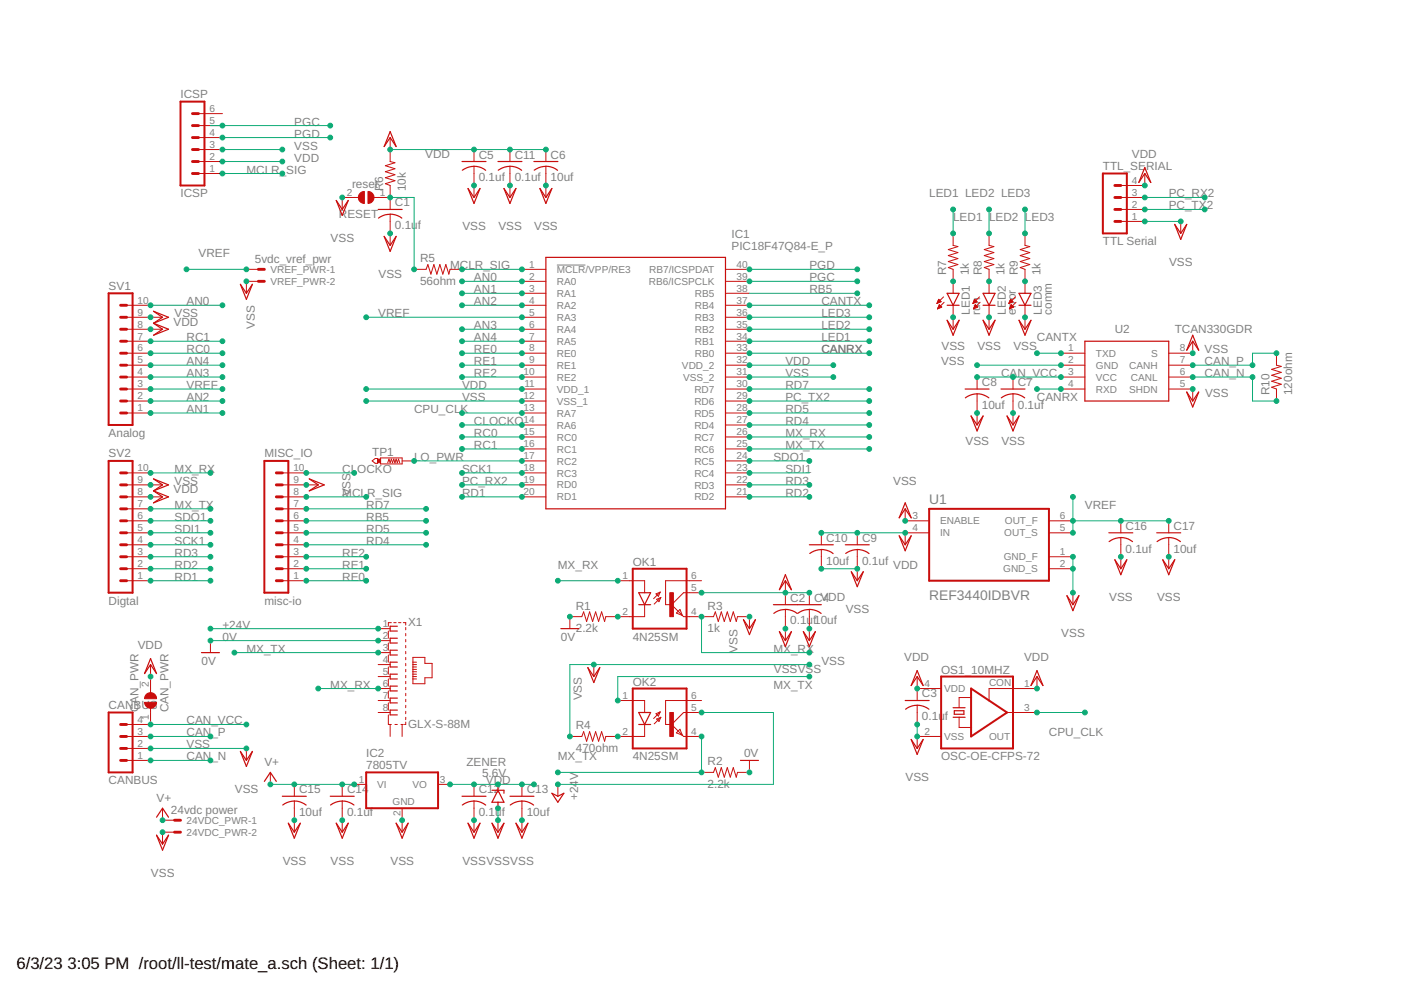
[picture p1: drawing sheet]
<svg xmlns="http://www.w3.org/2000/svg" width="297mm" height="210mm" viewBox="0 0 297 210" stroke-linecap="round" stroke-linejoin="round" font-family="sans-serif">
<path d="M118.1 56.2h6" fill="none" stroke="#808080" stroke-width=".21"/>
<g fill="none" stroke="#c90d0c" stroke-width=".25">
<path d="M82.7 27.9l1.3 3.2-1.3-1.9-1.3 1.9zM98 34.2h5M98 36.1a4 4 0 0 1 5 0M99.2 40l1.3 1.9 1.3-1.9-1.3 3.1zM105.6 34.2h5.1M105.6 36.1a4 4 0 0 1 5 0M106.8 40l1.3 1.9 1.3-1.9-1.3 3.1zM113.2 34.2h5.1M113.3 36.1a4 4 0 0 1 4.9 0M114.5 40l1.2 1.9 1.3-1.9-1.3 3.1zM242.7 35.5l1.3 3.2-1.3-1.9-1.3 1.9zM71.3 42.5l1.3 1.9 1.2-1.9-1.2 3.2z"/>
<path d="M80.2 44.4h5.1M80.2 46.2a4 4 0 0 1 5 0M81.4 50.1l1.3 1.9 1.3-1.9-1.3 3.2zM115.7 54.6h38.1v53.3h-38.1zM249.1 47.6l1.2 1.9 1.3-1.9-1.3 3.2zM32.6 66l3.1 1.3-3.1 1.2 1.9-1.2zM32.6 68.5l3.1 1.3-3.1 1.3 1.9-1.3zM51 60.3l1.2 1.9 1.3-1.9-1.3 3.2zM200.8 62.2h2.5l-1.2 2.5zM200.8 64.7h2.5M200.8 67.9l1.3 1.9 1.2-1.9-1.2 3.2zM208.4 64.7h2.6"/>
<path d="M208.4 62.2h2.6l-1.3 2.5zM208.4 67.9l1.3 1.9 1.3-1.9-1.3 3.2zM216 64.7h2.6M216 62.2h2.6l-1.3 2.5zM216 67.9l1.3 1.9 1.3-1.9-1.3 3.2zM230 72.3h17.8v12.7h-17.8zM252.9 71.1l1.2 3.2-1.2-2-1.3 2zM204.6 82.5h5.1M204.7 84.3a4.1 4.1 0 0 1 5 0M205.9 88.2l1.3 1.9 1.2-1.9-1.2 3.2zM212.2 82.5h5.1M212.3 84.3a4 4 0 0 1 5 0"/>
<path d="M213.5 88.2l1.3 1.9 1.2-1.9-1.2 3.2zM251.6 83.1l1.3 1.9 1.2-1.9-1.2 3.2zM32.6 101.5l3.1 1.3-3.1 1.3 1.9-1.3zM32.6 104.1l3.1 1.2-3.1 1.3 1.9-1.3zM65.6 101.5l3.1 1.3-3.1 1.3 1.9-1.3zM171.6 115.5h5.1M171.7 117.3a4 4 0 0 1 4.9 .1M179.2 115.5h5.1M179.3 117.3a4 4 0 0 1 5 .1M190.6 113.6l1.3 1.9 1.3-1.9-1.3 3.2zM191.9 106.6l1.3 3.2-1.3-1.9-1.3 1.9zM235.1 113h5.1"/>
<path d="M235.2 114.8a4 4 0 0 1 4.9 0M236.4 118.7l1.2 1.9 1.3-1.9-1.3 3.2zM245.3 113h5M245.3 114.8a4 4 0 0 1 5 0M246.5 118.7l1.3 1.9 1.3-1.9-1.3 3.2zM31.9 139.6l1.3 3.2-1.3-1.9-1.3 1.9zM42.7 138.4h3.8M84.2 132.8h-1.5v1h1.5M84.2 135.3h-1.5v1h1.5M84.2 137.9h-1.5v1h1.5M118.9 133.3h3.8M135.4 125.7h2.5l-1.2 2.5z"/>
<path d="M135.4 128.2h2.5M157.6 131.4l1.3 1.9 1.3-1.9-1.3 3.2zM164 128.2h10.1M164.1 130a4 4 0 0 1 4.9 .1M165.2 133.9l1.3 1.9 1.3-1.9-1.3 3.2zM166.5 121.9l1.3 3.1-1.3-1.9-1.3 1.9zM169.1 130a4 4 0 0 1 5 .1M170.3 133.9l1.3 1.9 1.3-1.9-1.3 3.2zM180.5 121.2l1.3 1.9 1.2-1.9-1.2 3.2zM226.2 126.3l1.3 1.9 1.2-1.9-1.2 3.2zM51 159.3l1.2 1.9 1.3-1.9-1.3 3.2zM84.2 140.4h-1.5v1h1.5"/>
<path d="M84.2 142.9h-1.5v1.1h1.5M84.2 145.5h-1.5v1h1.5M84.2 148h-1.5v1h1.5M84.2 150.6h-1.5v1h1.5M124.6 141.5l1.3 1.9 1.3-1.9-1.3 3.2zM135.4 151.1h2.5l-1.2 2.5zM135.4 153.6h2.5M191.9 148.5h5.1M192 150.4a4 4 0 0 1 5 0M193.2 156.8l1.3 1.9 1.2-1.9-1.2 3.2zM194.5 142.2l1.2 3.2-1.2-2-1.3 2zM202.1 152.1h2.5"/>
<path d="M202.1 150.1h2.5M202.3 150.7h2.1v.7h-2.1zM219.9 142.2l1.2 3.2-1.2-2-1.3 2zM33.2 173.3l1.3-1.9 1.2 1.9M33.2 177.1l1.3 1.9 1.2-1.9-1.2 3.2zM56 165.7l1.3-1.9 1.3 1.9M59.9 168.8h5M59.9 170.7a4 4 0 0 1 5 0M61.1 174.5l1.3 1.9 1.3-1.9-1.3 3.2zM70 168.8h5.1M70.1 170.7a4.1 4.1 0 0 1 5 0M71.3 174.5l1.3 1.9 1.2-1.9-1.2 3.2z"/>
<path d="M84 174.5l1.3 1.9 1.2-1.9-1.2 3.2zM98 168.8h5M98 170.7a4 4 0 0 1 5 0M99.2 174.5l1.3 1.9 1.3-1.9-1.3 3.2zM104.3 167.6h2.5v.6M104.3 174.5l1.3 1.9 1.2-1.9-1.2 3.2zM105.6 167.6l1.2 2.5h-2.5zM105.6 166.3v1.3M105.6 170.1v1.3M108.1 168.8h5.1M108.2 170.7a4 4 0 0 1 4.9 0M109.4 174.5l1.3 1.9 1.2-1.9-1.2 3.2z"/>
<path d="M117 168.2l1.3 .6 1.2-.6-1.2 1.9zM157 161.2h3.8"/>
</g>
<g fill="none" stroke="#c90d0c" stroke-width=".21">
<path d="M42.1 36.8h5.1M42.1 34.2h5.1M42.1 31.7h5.1M42.1 29.2h5.1M42.1 26.6h5.1M42.1 24.1h5.1M82.7 29.2v5l1 .3-2 .6 2 .7-2 .6 2 .6-2 .7 2 .6-2 .6 1 .4v5.1M100.5 31.7v2.5M100.5 35.3v6.6M108.1 31.7v2.5M108.1 35.3v6.6M115.7 31.7v2.5"/>
<path d="M115.7 35.3v6.6M242.7 36.8v2.5h-5.1M52.2 57.1h2.6M54.8 59.6h-2.6v2.6M76 41.9h-3.4v2.5M79.3 41.9h3.4M82.7 45.4v6.6M87.8 57.1h2.5l.4-1 .7 2 .6-2 .6 2 .7-2 .6 2 .6-2 .7 2 .2-1h2.6M110.7 57.1h5M110.7 59.6h5M153.8 57.1h5.1M153.8 59.6h5.1"/>
<path d="M202.1 49.5v2.5l1 .3-2 .6 2 .7-2 .6 2 .6-2 .7 2 .6-2 .6 1 .4v5.1M209.7 49.5v2.5l1 .3-2 .6 2 .7-2 .6 2 .6-2 .7 2 .6-2 .6 1 .4v5.1M217.3 49.5v2.5l1 .3-2 .6 2 .7-2 .6 2 .6-2 .7 2 .6-2 .6 1 .4v5.1M237.6 46.9h5.1M237.6 44.4h5.1M237.6 41.9h5.1M250.3 46.9v2.6M26.8 64.7h5.1M26.8 67.3h7.7M26.8 69.8h7.7M26.8 72.3h5.1M26.8 74.9h5.1"/>
<path d="M26.8 77.4h5.1M26.8 79.9h5.1M110.7 62.2h5M110.7 64.7h5M110.7 67.3h5M110.7 69.8h5M110.7 72.3h5M110.7 74.9h5M110.7 77.4h5M110.7 79.9h5M153.8 62.2h5.1M153.8 64.7h5.1"/>
<path d="M153.8 67.3h5.1M153.8 69.8h5.1M153.8 72.3h5.1M153.8 74.9h5.1M153.8 77.4h5.1M153.8 79.9h5.1M198.7 64.3h.1M198.7 64.1h.4M198.8 64h.6M198.8 65.5h.1M198.8 63.9h.7M198.8 65.3h.3"/>
<path d="M198.9 63.8h.5M198.9 65.2h.5M198.9 63.7h.3M198.9 65.1h.7M199 63.5h.1M199 65h.6M199 63.5l.5 .5-.9 .3zM199 64.9h.4M199.1 64.7h.2M199.1 64.6h.1M199.2 64.6l-.4 .9M199.2 64.6l.5 .5"/>
<path d="M199.7 65.1l-.9 .4M200 62.9l-1.4 1.4M200.2 64.1l-1.4 1.4M202.1 64.7v5.1M206.3 64.3h.1M206.4 64.1h.3M206.4 64h.6M206.4 65.5h.1M206.5 63.9h.6M206.5 65.3h.2M206.5 63.8h.5M206.5 65.2h.5"/>
<path d="M206.5 65.1h.8M206.6 63.7h.3M206.6 63.5h.1M206.6 65h.6M206.7 64.9h.4M206.7 63.5l.5 .5-.9 .3zM206.7 64.7h.2M206.8 64.6h.1M206.8 64.6l-.4 .9M206.8 64.6l.5 .5-.9 .4M207.2 79.9v2.6M207.7 62.9l-1.4 1.4"/>
<path d="M207.8 64.1l-1.4 1.4M209.7 64.7v5.1M213.9 64.3h.2M214 64.1h.3M214 64h.6M214 65.5h.1M214.1 63.9h.6M214.1 65.3h.2M214.1 63.8h.5M214.1 65.2h.5M214.2 65.1h.7M214.2 63.7h.3"/>
<path d="M214.2 63.5h.2M214.2 65h.6M214.3 64.9h.4M214.3 63.5l.5 .5-.9 .3zM214.3 64.7h.2M214.4 64.6h.1M214.4 64.6l-.4 .9M214.4 64.6l.5 .5M214.8 79.9v2.6M214.9 65.1l-.9 .4M215.3 62.9l-1.4 1.4M215.4 64.1l-1.4 1.4"/>
<path d="M217.3 64.7v5.1M224.9 74.9h5.1M224.9 77.4h5.1M224.9 79.9h5.1M247.8 77.4h5.1M247.8 79.9h5.1M252.9 72.3v2.6h-5.1M270.6 74.9v2.5l1.1 .3-2.1 .6 2.1 .7-2.1 .6 2.1 .6-2.1 .6 2.1 .7-2.1 .6 1 .4v2.5M26.8 82.5h5.1M26.8 85h5.1M26.8 87.6h5.1M78.9 97.7l.6-.5h.6v1h-.6z"/>
<path d="M80.7 97.1h4.6v1.3h-4.6zM82.2 98.1l.3-.8 .2 .8 .3-.8 .2 .8 .3-.8 .2 .8 .3-.8 .2 .8 .3-.8 .3 .8M85.3 97.7h2.5M110.7 82.5h5M110.7 85h5M110.7 87.6h5M110.7 90.1h5M110.7 92.6h5M110.7 95.2h5M110.7 97.7h5M153.8 82.5h5.1M153.8 85h5.1"/>
<path d="M153.8 87.6h5.1M153.8 90.1h5.1M153.8 92.6h5.1M153.8 95.2h5.1M153.8 97.7h5.1M207.2 83.5v6.6M214.8 83.5v6.6M224.9 82.5h5.1M247.8 82.5h5.1v2.5M26.8 100.3h5.1M26.8 102.8h7.7M26.8 105.3h7.7"/>
<path d="M26.8 110.4h5.1M26.8 113h5.1M26.8 118h5.1M26.8 115.5h5.1M26.8 107.9h5.1M59.9 100.3h5M59.9 102.8h7.6M59.9 105.3h5M59.9 110.4h5M59.9 113h5M59.9 118h5M59.9 115.5h5"/>
<path d="M59.9 107.9h5M110.7 100.3h5M110.7 102.8h5M110.7 105.3h5M153.8 100.3h5.1M153.8 102.8h5.1M153.8 105.3h5.1M174.1 113v2.5M174.1 116.5v4.1M181.8 113v2.5M181.8 116.5v6.6M191.9 107.9v2.5h5.1"/>
<path d="M197 113h-5.1v2.5M222.4 110.4h5.1M222.4 113h5.1M222.4 118h5.1M237.6 110.4v2.6M237.6 114v6.6M247.8 110.4v2.6M247.8 114v6.6M26.8 123.1h5.1M26.8 120.6h5.1M44.6 135.8v2.6M59.9 123.1h5"/>
<path d="M59.9 120.6h5M80.2 133.3h2.5M80.2 135.8h2.5M80.2 138.4h2.5M82.3 133.8v1.5M82.3 136.3v1.6M82.3 138.9v1.5M83 132h-.7v.8M83.5 132h.5M84.5 132h.5M85.5 132h.5v.5M86 133v.5"/>
<path d="M86 134.3v.5M86 135.6v.5M86 136.8v.6M86 138.1v.5M86 139.4v.5M87.5 139.4h2.6v1.3h1.5v3h-1.5v1.3h-2.6zM131 123.1h5.7v2.6M136.7 128.2v2.5h-8.3l-.2 1.1-.6-2.1-.7 2.1-.6-2.1-.7 2.1-.6-2.1-.6 2.1-.7-2.1-.3 1h-2.6v2.6M139.1 125.9l.9-.4-.4 .9zM139.2 127.1l.9-.4-.4 .9zM140 125.5l-1.4 1.4M140.1 126.7l-1.4 1.4"/>
<path d="M144.2 129.2l.5 1.3-1.3-.5zM148.7 123.1h-7.6v5.1h1M148.7 125.7h-3.8l-2.5 2.5 2.5 2.5h6.4l.4-1 .6 2.1 .6-2.1 .7 2.1 .6-2.1 .6 2.1 .7-2.1 .6 2.1 .3-1.1h2.5v2.6M166.5 123.1v5.1M166.5 129.2v6.6M171.6 125.7v2.5M171.6 129.2v6.6M222.4 120.6h5.1M227.5 125.7v2.5M26.8 156.1h5.1M26.8 158.7h5.1M31.9 150.2v3.4h-5.1"/>
<path d="M31.9 140.9v6M52.2 158.7v2.5M80.2 148.5h2.5M80.2 151.1h2.5M80.2 140.9h2.5M80.2 143.4h2.5M80.2 146h2.5M82.3 151.6v2h.7M82.3 141.4v1.5M82.3 144v1.5M82.3 146.5v1.5M82.3 149v1.6"/>
<path d="M82.7 153.6v2.5M83.7 153.6h.5M85 153.6h.5M85.3 153.6v2.5M86 153.1v.5h-.2M86 140.7v.5M86 141.9v.5M86 143.2v.5M86 144.5v.5M86 145.7v.5M86 147v.5M86 148.3v.5"/>
<path d="M86 149.5v.6M86 150.8v.5M86 152.1v.5M87.5 140.4h.8M87.5 140.9h.8M87.5 141.4h.8M87.5 141.9h.8M87.5 142.4h.8M87.5 142.9h.8M87.5 143.4h.8M87.5 144h.8M125.9 140.9v2.5"/>
<path d="M131 148.5h5.7v2.6M136.7 153.6v2.5h-8.3l-.2 1.1-.6-2.1-.7 2.1-.6-2.1-.7 2.1-.6-2.1-.6 2.1-.7-2.1-.3 1h-2.6M139.1 151.3l.9-.4-.4 .9zM139.2 152.5l.9-.4-.4 .9zM140 150.9l-1.4 1.4M140.1 152.1l-1.4 1.4M144.2 154.6l.5 1.3-1.3-.5zM148.7 148.5h-7.6v5.1h1M148.7 151.1h-3.8l-2.5 2.5 2.5 2.5h3.8M194.5 146h5M194.5 143.4v5.1M194.5 149.5v4.1"/>
<path d="M199.5 156.1h-5v2.6M203.3 152.1v2.1h2.6M205.9 147.9h-2.6v2.2M213.5 151.1h6.4M219.9 143.4v2.6h-10.2v2.5M26.8 161.2h5.1M34.5 171.4v2.5h2.5M37 176.4h-2.5v2.6M57.3 163.8v2.5M62.4 166.3v2.5M62.4 169.8v6.6M72.6 166.3v2.5"/>
<path d="M72.6 169.8v6.6M75.1 166.3h2.5M85.3 171.4v5M92.9 166.3h2.5M100.5 166.3v2.5M100.5 169.8v6.6M105.6 173.9v2.5M110.7 166.3v2.5M110.7 169.8v6.6M118.3 166.3v2.5M158.9 161.2v2.6h-2.5l-.3 1-.6-2-.7 2-.6-2-.6 2-.7-2-.6 2-.6-2-.4 1h-2.6"/>
</g>
<path d="M38.3 21.5h5v17.8h-5zM233.8 36.8h5.1v12.7h-5.1zM23 62.2h5.1v27.9h-5.1zM23 97.7h5.1v28h-5.1zM56 97.7h5.1v28h-5.1zM197 107.9h25.4v15.2h-25.4zM134.2 120.6h11.4v12.7h-11.4zM23 151.1h5.1v12.7h-5.1zM134.2 146h11.4v12.7h-11.4zM199.5 143.4h15.3v15.3h-15.3zM205.9 146l7.6 5.1-7.6 5zM77.6 163.8h15.3v7.6h-15.3z" fill="none" stroke="#c90d0c" stroke-width=".42"/>
<g fill="#c90d0c" stroke="#c90d0c" stroke-width=".21">
<path d="M142 125.7h.8v5h-.8z"/>
<path d="M142 151.1h.8v5h-.8z"/>
<path d="M80.1 97.3h.6v.8h-.6z"/>
</g>
<g fill="none" stroke="#c90d0c" stroke-width=".61">
<path d="M40.8 31.7h1.3M40.8 34.2h1.3M40.8 36.8h1.3M40.8 26.6h1.3M40.8 29.2h1.3M40.8 24.1h1.3M236.4 39.3h1.2M54.8 57.1h1.2M54.8 59.6h1.2M236.4 41.9h1.2M236.4 44.4h1.2M236.4 46.9h1.2"/>
<path d="M25.6 77.4h1.2M25.6 79.9h1.2M25.6 69.8h1.2M25.6 72.3h1.2M25.6 74.9h1.2M25.6 64.7h1.2M25.6 67.3h1.2M25.6 82.5h1.2M25.6 85h1.2M25.6 87.6h1.2M25.6 118h1.2M25.6 113h1.2"/>
<path d="M25.6 115.5h1.2M25.6 105.3h1.2M25.6 107.9h1.2M25.6 110.4h1.2M25.6 100.3h1.2M25.6 102.8h1.2M58.6 118h1.3M58.6 113h1.3M58.6 115.5h1.3M58.6 105.3h1.3M58.6 107.9h1.3M58.6 110.4h1.3"/>
<path d="M58.6 100.3h1.3M58.6 102.8h1.3M25.6 120.6h1.2M25.6 123.1h1.2M58.6 120.6h1.3M58.6 123.1h1.3M25.6 156.1h1.2M25.6 158.7h1.2M25.6 153.6h1.2M25.6 161.2h1.2M37 173.9h1.3M37 176.4h1.3"/>
</g>
<g fill="#c90d0c" stroke="#c90d0c" stroke-width=".21">
<path d="M31.1 147.2a1.27 1.27 0 0 1 1.3-.2 1.27 1.27 0 0 1 .8 1.1h-2.6l.1-.4z" fill-rule="evenodd"/>
<path d="M30.6 148.9h2.6a1.27 1.27 0 0 1-1.3 1.3 1.27 1.27 0 0 1-1.3-1.3z" fill-rule="evenodd"/>
<path d="M76.3 41l.5-.3 .5-.1v2.5a1.26 1.26 0 0 1-1.2-.7 1.26 1.26 0 0 1 .2-1.4z" fill-rule="evenodd"/>
<path d="M78 40.6a1.27 1.27 0 0 1 1.3 1.3 1.27 1.27 0 0 1-1.3 1.2z" fill-rule="evenodd"/>
</g>
<g fill="none" stroke="#0dab76" stroke-width=".21">
<path d="M44.6 26.6h25.4M47.2 34.2h12.7M47.2 31.7h12.7M47.2 36.8h12.7M47.2 29.2h22.8M82.7 31.7h33M39.5 57.1h12.7M82.7 41.9h5.1v15.2M98 57.1h12.7M98 59.6h12.7M158.9 57.1h22.9M158.9 59.6h22.9"/>
<path d="M202.1 44.4v5.1M209.7 44.4v5.1M217.3 44.4v5.1M242.7 46.9h7.6M242.7 41.9h12.7M242.7 44.4h12.7M31.9 77.4h15.3M31.9 79.9h15.3M31.9 64.7h15.3M31.9 74.9h15.3M31.9 72.3h15.3M77.6 67.3h33.1"/>
<path d="M98 77.4h12.7M98 79.9h12.7M98 64.7h12.7M98 62.2h12.7M98 74.9h12.7M98 69.8h12.7M98 72.3h12.7M158.9 77.4h17.8M158.9 79.9h17.8M158.9 67.3h25.4M158.9 64.7h25.4M158.9 62.2h22.9"/>
<path d="M158.9 74.9h25.4M158.9 69.8h25.4M158.9 72.3h25.4M207.2 77.4h17.7M207.2 79.9h17.7M219.9 74.9h5M252.9 79.9h12.7v5.1h5M270.6 74.9h-5v2.5h-12.7M31.9 82.5h15.3M31.9 85h15.3M31.9 87.6h15.3M77.6 82.5h33.1"/>
<path d="M77.6 85h33.1M87.8 97.7h22.9M98 92.6h12.7M98 95.2h12.7M98 87.6h12.7M98 90.1h12.7M158.9 92.6h25.4M158.9 95.2h25.4M158.9 82.5h25.4M158.9 85h25.4M158.9 87.6h25.4M158.9 97.7h12.7"/>
<path d="M158.9 90.1h25.4M219.9 82.5h5M31.9 100.3h12.7M31.9 107.9h12.7M31.9 113h12.7M31.9 110.4h12.7M31.9 118h12.7M31.9 115.5h12.7M64.9 100.3h10.2M64.9 107.9h25.4M64.9 113h25.4M64.9 110.4h25.4"/>
<path d="M64.9 105.3h12.7M64.9 118h12.7M64.9 115.5h25.4M98 100.3h12.7M98 105.3h12.7M98 102.8h12.7M158.9 100.3h12.7M158.9 105.3h12.7M158.9 102.8h12.7M174.1 113h17.8M227.5 105.3v7.7M227.5 118v7.7"/>
<path d="M227.5 110.4h20.3M31.9 123.1h12.7M31.9 120.6h12.7M44.6 133.3h35.6M44.6 135.8h35.6M49.7 138.4h30.5M64.9 123.1h12.7M64.9 120.6h12.7M118.3 123.1h12.7M148.7 130.7v7.7h22.9M148.7 125.7h22.9M174.1 120.6h7.7"/>
<path d="M31.9 158.7h20.3M31.9 156.1h12.7M31.9 153.6h20.3M67.5 146h12.7M148.7 156.1v7.7h-30.4M148.7 151.1h15.3v15.2h-45.7M171.6 143.4h-40.6v5.1M171.6 140.9h-50.8v15.2M194.5 153.6v2.5M219.9 151.1h10.1M31.9 161.2h12.7M57.3 166.3h17.8"/>
<path d="M95.4 166.3h17.8M105.6 171.4v2.5"/>
</g>
<g fill="#0dab76" stroke="#0dab76" stroke-width=".21">
<circle cx="131" cy="123.1" r=".51"/>
<circle cx="118.3" cy="123.1" r=".51"/>
<circle cx="80.2" cy="146" r=".51"/>
<circle cx="67.5" cy="146" r=".51"/>
<circle cx="148.7" cy="130.7" r=".51"/>
<circle cx="171.6" cy="138.4" r=".51"/>
<circle cx="158.9" cy="92.6" r=".51"/>
<circle cx="184.3" cy="92.6" r=".51"/>
<circle cx="31.9" cy="100.3" r=".51"/>
<circle cx="44.6" cy="100.3" r=".51"/>
<circle cx="148.7" cy="163.8" r=".51"/>
<circle cx="148.7" cy="156.1" r=".51"/>
<circle cx="118.3" cy="163.8" r=".51"/>
<circle cx="80.2" cy="138.4" r=".51"/>
<circle cx="49.7" cy="138.4" r=".51"/>
<circle cx="131" cy="148.5" r=".51"/>
<circle cx="171.6" cy="143.4" r=".51"/>
<circle cx="158.9" cy="95.2" r=".51"/>
<circle cx="184.3" cy="95.2" r=".51"/>
<circle cx="31.9" cy="107.9" r=".51"/>
<circle cx="44.6" cy="107.9" r=".51"/>
<circle cx="131" cy="130.7" r=".51"/>
<circle cx="131" cy="156.1" r=".51"/>
<circle cx="148.7" cy="125.7" r=".51"/>
<circle cx="166.5" cy="125.7" r=".51"/>
<circle cx="171.6" cy="125.7" r=".51"/>
<circle cx="158.9" cy="77.4" r=".51"/>
<circle cx="176.7" cy="77.4" r=".51"/>
<circle cx="110.7" cy="82.5" r=".51"/>
<circle cx="77.6" cy="82.5" r=".51"/>
<circle cx="191.9" cy="113" r=".51"/>
<circle cx="181.8" cy="113" r=".51"/>
<circle cx="174.1" cy="113" r=".51"/>
<circle cx="194.5" cy="146" r=".51"/>
<circle cx="219.9" cy="146" r=".51"/>
<circle cx="47.2" cy="34.2" r=".51"/>
<circle cx="59.9" cy="34.2" r=".51"/>
<circle cx="82.7" cy="31.7" r=".51"/>
<circle cx="115.7" cy="31.7" r=".51"/>
<circle cx="100.5" cy="31.7" r=".51"/>
<circle cx="108.1" cy="31.7" r=".51"/>
<circle cx="95.4" cy="166.3" r=".51"/>
<circle cx="113.2" cy="166.3" r=".51"/>
<circle cx="100.5" cy="166.3" r=".51"/>
<circle cx="110.7" cy="166.3" r=".51"/>
<circle cx="105.6" cy="166.3" r=".51"/>
<circle cx="31.9" cy="143.4" r=".51"/>
<circle cx="242.7" cy="39.3" r=".51"/>
<circle cx="31.9" cy="69.8" r=".51"/>
<circle cx="31.9" cy="105.3" r=".51"/>
<circle cx="148.7" cy="151.1" r=".51"/>
<circle cx="118.3" cy="166.3" r=".51"/>
<circle cx="80.2" cy="133.3" r=".51"/>
<circle cx="44.6" cy="133.3" r=".51"/>
<circle cx="120.8" cy="130.7" r=".51"/>
<circle cx="158.9" cy="163.8" r=".51"/>
<circle cx="44.6" cy="135.8" r=".51"/>
<circle cx="80.2" cy="135.8" r=".51"/>
<circle cx="158.9" cy="130.7" r=".51"/>
<circle cx="120.8" cy="156.1" r=".51"/>
<circle cx="125.9" cy="140.9" r=".51"/>
<circle cx="171.6" cy="140.9" r=".51"/>
<circle cx="158.9" cy="79.9" r=".51"/>
<circle cx="176.7" cy="79.9" r=".51"/>
<circle cx="110.7" cy="85" r=".51"/>
<circle cx="77.6" cy="85" r=".51"/>
<circle cx="191.9" cy="110.4" r=".51"/>
<circle cx="194.5" cy="156.1" r=".51"/>
<circle cx="194.5" cy="153.6" r=".51"/>
<circle cx="227.5" cy="120.6" r=".51"/>
<circle cx="227.5" cy="118" r=".51"/>
<circle cx="227.5" cy="125.7" r=".51"/>
<circle cx="47.2" cy="31.7" r=".51"/>
<circle cx="59.9" cy="31.7" r=".51"/>
<circle cx="82.7" cy="49.5" r=".51"/>
<circle cx="166.5" cy="133.3" r=".51"/>
<circle cx="171.6" cy="133.3" r=".51"/>
<circle cx="100.5" cy="39.3" r=".51"/>
<circle cx="115.7" cy="39.3" r=".51"/>
<circle cx="242.7" cy="46.9" r=".51"/>
<circle cx="250.3" cy="46.9" r=".51"/>
<circle cx="31.9" cy="158.7" r=".51"/>
<circle cx="52.2" cy="158.7" r=".51"/>
<circle cx="224.9" cy="77.4" r=".51"/>
<circle cx="207.2" cy="77.4" r=".51"/>
<circle cx="252.9" cy="74.9" r=".51"/>
<circle cx="252.9" cy="82.5" r=".51"/>
<circle cx="181.8" cy="120.6" r=".51"/>
<circle cx="174.1" cy="120.6" r=".51"/>
<circle cx="108.1" cy="39.3" r=".51"/>
<circle cx="214.8" cy="87.6" r=".51"/>
<circle cx="207.2" cy="87.6" r=".51"/>
<circle cx="85.3" cy="173.9" r=".51"/>
<circle cx="110.7" cy="173.9" r=".51"/>
<circle cx="100.5" cy="173.9" r=".51"/>
<circle cx="72.6" cy="173.9" r=".51"/>
<circle cx="62.4" cy="173.9" r=".51"/>
<circle cx="64.9" cy="102.8" r=".51"/>
<circle cx="34.5" cy="176.4" r=".51"/>
<circle cx="202.1" cy="67.3" r=".51"/>
<circle cx="209.7" cy="67.3" r=".51"/>
<circle cx="217.3" cy="67.3" r=".51"/>
<circle cx="72.6" cy="41.9" r=".51"/>
<circle cx="237.6" cy="118" r=".51"/>
<circle cx="247.8" cy="118" r=".51"/>
<circle cx="52.2" cy="59.6" r=".51"/>
<circle cx="31.9" cy="67.3" r=".51"/>
<circle cx="31.9" cy="102.8" r=".51"/>
<circle cx="105.6" cy="173.9" r=".51"/>
<circle cx="105.6" cy="171.4" r=".51"/>
<circle cx="219.9" cy="151.1" r=".51"/>
<circle cx="230" cy="151.1" r=".51"/>
<circle cx="110.7" cy="87.6" r=".51"/>
<circle cx="98" cy="87.6" r=".51"/>
<circle cx="110.7" cy="67.3" r=".51"/>
<circle cx="77.6" cy="67.3" r=".51"/>
<circle cx="227.5" cy="110.4" r=".51"/>
<circle cx="227.5" cy="105.3" r=".51"/>
<circle cx="227.5" cy="113" r=".51"/>
<circle cx="237.6" cy="110.4" r=".51"/>
<circle cx="247.8" cy="110.4" r=".51"/>
<circle cx="39.5" cy="57.1" r=".51"/>
<circle cx="52.2" cy="57.1" r=".51"/>
<circle cx="31.9" cy="82.5" r=".51"/>
<circle cx="47.2" cy="82.5" r=".51"/>
<circle cx="110.7" cy="57.1" r=".51"/>
<circle cx="98" cy="57.1" r=".51"/>
<circle cx="47.2" cy="36.8" r=".51"/>
<circle cx="59.9" cy="36.8" r=".51"/>
<circle cx="64.9" cy="105.3" r=".51"/>
<circle cx="77.6" cy="105.3" r=".51"/>
<circle cx="158.9" cy="57.1" r=".51"/>
<circle cx="181.8" cy="57.1" r=".51"/>
<circle cx="47.2" cy="29.2" r=".51"/>
<circle cx="70" cy="29.2" r=".51"/>
<circle cx="158.9" cy="59.6" r=".51"/>
<circle cx="181.8" cy="59.6" r=".51"/>
<circle cx="47.2" cy="26.6" r=".51"/>
<circle cx="70" cy="26.6" r=".51"/>
<circle cx="82.7" cy="41.9" r=".51"/>
<circle cx="87.8" cy="57.1" r=".51"/>
<circle cx="98" cy="59.6" r=".51"/>
<circle cx="110.7" cy="59.6" r=".51"/>
<circle cx="31.9" cy="64.7" r=".51"/>
<circle cx="47.2" cy="64.7" r=".51"/>
<circle cx="98" cy="62.2" r=".51"/>
<circle cx="110.7" cy="62.2" r=".51"/>
<circle cx="31.9" cy="87.6" r=".51"/>
<circle cx="47.2" cy="87.6" r=".51"/>
<circle cx="98" cy="64.7" r=".51"/>
<circle cx="110.7" cy="64.7" r=".51"/>
<circle cx="31.9" cy="85" r=".51"/>
<circle cx="47.2" cy="85" r=".51"/>
<circle cx="110.7" cy="102.8" r=".51"/>
<circle cx="98" cy="102.8" r=".51"/>
<circle cx="242.7" cy="41.9" r=".51"/>
<circle cx="255.4" cy="41.9" r=".51"/>
<circle cx="110.7" cy="105.3" r=".51"/>
<circle cx="98" cy="105.3" r=".51"/>
<circle cx="31.9" cy="123.1" r=".51"/>
<circle cx="44.6" cy="123.1" r=".51"/>
<circle cx="158.9" cy="105.3" r=".51"/>
<circle cx="171.6" cy="105.3" r=".51"/>
<circle cx="31.9" cy="120.6" r=".51"/>
<circle cx="44.6" cy="120.6" r=".51"/>
<circle cx="158.9" cy="102.8" r=".51"/>
<circle cx="171.6" cy="102.8" r=".51"/>
<circle cx="31.9" cy="118" r=".51"/>
<circle cx="44.6" cy="118" r=".51"/>
<circle cx="158.9" cy="74.9" r=".51"/>
<circle cx="184.3" cy="74.9" r=".51"/>
<circle cx="224.9" cy="82.5" r=".51"/>
<circle cx="219.9" cy="82.5" r=".51"/>
<circle cx="158.9" cy="64.7" r=".51"/>
<circle cx="184.3" cy="64.7" r=".51"/>
<circle cx="224.9" cy="74.9" r=".51"/>
<circle cx="219.9" cy="74.9" r=".51"/>
<circle cx="158.9" cy="85" r=".51"/>
<circle cx="184.3" cy="85" r=".51"/>
<circle cx="242.7" cy="44.4" r=".51"/>
<circle cx="255.4" cy="44.4" r=".51"/>
<circle cx="252.9" cy="79.9" r=".51"/>
<circle cx="265.6" cy="79.9" r=".51"/>
<circle cx="270.6" cy="85" r=".51"/>
<circle cx="31.9" cy="161.2" r=".51"/>
<circle cx="44.6" cy="161.2" r=".51"/>
<circle cx="252.9" cy="77.4" r=".51"/>
<circle cx="265.6" cy="77.4" r=".51"/>
<circle cx="270.6" cy="74.9" r=".51"/>
<circle cx="31.9" cy="156.1" r=".51"/>
<circle cx="44.6" cy="156.1" r=".51"/>
<circle cx="31.9" cy="153.6" r=".51"/>
<circle cx="52.2" cy="153.6" r=".51"/>
<circle cx="224.9" cy="79.9" r=".51"/>
<circle cx="207.2" cy="79.9" r=".51"/>
<circle cx="214.8" cy="79.9" r=".51"/>
<circle cx="110.7" cy="69.8" r=".51"/>
<circle cx="98" cy="69.8" r=".51"/>
<circle cx="31.9" cy="79.9" r=".51"/>
<circle cx="47.2" cy="79.9" r=".51"/>
<circle cx="110.7" cy="72.3" r=".51"/>
<circle cx="98" cy="72.3" r=".51"/>
<circle cx="31.9" cy="77.4" r=".51"/>
<circle cx="47.2" cy="77.4" r=".51"/>
<circle cx="110.7" cy="100.3" r=".51"/>
<circle cx="98" cy="100.3" r=".51"/>
<circle cx="31.9" cy="115.5" r=".51"/>
<circle cx="44.6" cy="115.5" r=".51"/>
<circle cx="158.9" cy="100.3" r=".51"/>
<circle cx="31.9" cy="113" r=".51"/>
<circle cx="44.6" cy="113" r=".51"/>
<circle cx="158.9" cy="97.7" r=".51"/>
<circle cx="171.6" cy="97.7" r=".51"/>
<circle cx="31.9" cy="110.4" r=".51"/>
<circle cx="44.6" cy="110.4" r=".51"/>
<circle cx="98" cy="90.1" r=".51"/>
<circle cx="110.7" cy="90.1" r=".51"/>
<circle cx="64.9" cy="100.3" r=".51"/>
<circle cx="75.1" cy="100.3" r=".51"/>
<circle cx="110.7" cy="74.9" r=".51"/>
<circle cx="98" cy="74.9" r=".51"/>
<circle cx="64.9" cy="123.1" r=".51"/>
<circle cx="77.6" cy="123.1" r=".51"/>
<circle cx="110.7" cy="77.4" r=".51"/>
<circle cx="98" cy="77.4" r=".51"/>
<circle cx="64.9" cy="120.6" r=".51"/>
<circle cx="77.6" cy="120.6" r=".51"/>
<circle cx="110.7" cy="79.9" r=".51"/>
<circle cx="98" cy="79.9" r=".51"/>
<circle cx="64.9" cy="118" r=".51"/>
<circle cx="77.6" cy="118" r=".51"/>
<circle cx="98" cy="92.6" r=".51"/>
<circle cx="110.7" cy="92.6" r=".51"/>
<circle cx="31.9" cy="74.9" r=".51"/>
<circle cx="47.2" cy="74.9" r=".51"/>
<circle cx="98" cy="95.2" r=".51"/>
<circle cx="110.7" cy="95.2" r=".51"/>
<circle cx="31.9" cy="72.3" r=".51"/>
<circle cx="47.2" cy="72.3" r=".51"/>
<circle cx="158.9" cy="90.1" r=".51"/>
<circle cx="184.3" cy="90.1" r=".51"/>
<circle cx="64.9" cy="115.5" r=".51"/>
<circle cx="90.3" cy="115.5" r=".51"/>
<circle cx="158.9" cy="87.6" r=".51"/>
<circle cx="184.3" cy="87.6" r=".51"/>
<circle cx="64.9" cy="113" r=".51"/>
<circle cx="90.3" cy="113" r=".51"/>
<circle cx="158.9" cy="82.5" r=".51"/>
<circle cx="184.3" cy="82.5" r=".51"/>
<circle cx="64.9" cy="107.9" r=".51"/>
<circle cx="90.3" cy="107.9" r=".51"/>
<circle cx="181.8" cy="62.2" r=".51"/>
<circle cx="64.9" cy="110.4" r=".51"/>
<circle cx="90.3" cy="110.4" r=".51"/>
<circle cx="75.1" cy="166.3" r=".51"/>
<circle cx="72.6" cy="166.3" r=".51"/>
<circle cx="62.4" cy="166.3" r=".51"/>
<circle cx="57.3" cy="166.3" r=".51"/>
<circle cx="34.5" cy="173.9" r=".51"/>
<circle cx="87.8" cy="97.7" r=".51"/>
<circle cx="110.7" cy="97.7" r=".51"/>
<circle cx="202.1" cy="59.6" r=".51"/>
<circle cx="209.7" cy="59.6" r=".51"/>
<circle cx="217.3" cy="59.6" r=".51"/>
<circle cx="158.9" cy="72.3" r=".51"/>
<circle cx="184.3" cy="72.3" r=".51"/>
<circle cx="202.1" cy="49.5" r=".51"/>
<circle cx="202.1" cy="44.4" r=".51"/>
<circle cx="158.9" cy="69.8" r=".51"/>
<circle cx="184.3" cy="69.8" r=".51"/>
<circle cx="209.7" cy="49.5" r=".51"/>
<circle cx="209.7" cy="44.4" r=".51"/>
<circle cx="158.9" cy="67.3" r=".51"/>
<circle cx="184.3" cy="67.3" r=".51"/>
<circle cx="217.3" cy="49.5" r=".51"/>
<circle cx="217.3" cy="44.4" r=".51"/>
</g>
<g font-size="3.5">
<text x="3.5" y="205.4">6/3/23</text>
<text x="14.3" y="205.4">3:05 PM /root/ll-test/mate_a.sch (Sheet: 1/1)</text>
</g>
<g font-size="2.9" fill="#808080">
<text x="197" y="106.9">U1</text>
<text x="197" y="127.1">REF3440IDBVR</text>
</g>
<g font-size="2.5" fill="#808080">
<text x="38.3" y="20.8">ICSP</text>
<text x="62.4" y="29.2">PGD</text>
<text x="62.4" y="26.6">PGC</text>
<text x="62.4" y="34.2">VDD</text>
<text x="62.4" y="31.7">VSS</text>
<text x="90.1" y="33.5">VDD</text>
<text x="101.5" y="33.6">C5</text>
<text x="109.1" y="33.6">C11</text>
<text x="116.7" y="33.6">C6</text>
<text x="240" y="33.5">VDD</text>
<text x="38.3" y="41.9">ICSP</text>
<text x="52.2" y="36.8">MCLR_SIG</text>
<text x="74.6" y="39.8">reset</text>
<text x="81.2" y="40.6" transform="rotate(-90 81.2 40.6)">R6</text>
<text x="86" y="40.6" transform="rotate(-90 86 40.6)">10k</text>
<text x="101.5" y="38.4">0.1uf</text>
<text x="109.1" y="38.4">0.1uf</text>
<text x="116.7" y="38.4">10uf</text>
<text x="197" y="41.9">LED1 LED2 LED3</text>
<text x="233.8" y="36">TTL_SERIAL</text>
<text x="247.8" y="41.9">PC_RX2</text>
<text x="71.9" y="46.2">RESET</text>
<text x="83.7" y="43.8">C1</text>
<text x="202.1" y="46.9">LED1 LED2 LED3</text>
<text x="247.8" y="44.4">PC_TX2</text>
<text x="70.1" y="51.3">VSS</text>
<text x="83.7" y="48.6">0.1uf</text>
<text x="98" y="48.7">VSS</text>
<text x="105.7" y="48.7">VSS</text>
<text x="113.3" y="48.7">VSS</text>
<text x="155.1" y="52.9">PIC18F47Q84-E_P</text>
<text x="155.1" y="50.4">IC1</text>
<text x="233.8" y="52">TTL Serial</text>
<text x="42.1" y="54.6">VREF</text>
<text x="54" y="55.7">5vdc_vref_pwr</text>
<text x="80.3" y="58.9">VSS</text>
<text x="89.1" y="55.6">R5</text>
<text x="95.4" y="57.1">MCLR_SIG</text>
<text x="100.5" y="59.6">AN0</text>
<text x="171.6" y="57.1">PGD</text>
<text x="171.6" y="59.6">PGC</text>
<text x="200.6" y="58.4" transform="rotate(-90 200.6 58.4)">R7</text>
<text x="205.4" y="58.4" transform="rotate(-90 205.4 58.4)">1k</text>
<text x="208.2" y="58.4" transform="rotate(-90 208.2 58.4)">R8</text>
<text x="213" y="58.4" transform="rotate(-90 213 58.4)">1k</text>
<text x="215.8" y="58.4" transform="rotate(-90 215.8 58.4)">R9</text>
<text x="220.6" y="58.4" transform="rotate(-90 220.6 58.4)">1k</text>
<text x="247.9" y="56.3">VSS</text>
<text x="23" y="61.4">SV1</text>
<text x="39.5" y="64.7">AN0</text>
<text x="89.1" y="60.4">56ohm</text>
<text x="100.5" y="62.2">AN1</text>
<text x="100.5" y="64.7">AN2</text>
<text x="171.6" y="62.2">RB5</text>
<text x="174.1" y="64.7">CANTX</text>
<text x="36.8" y="69">VDD</text>
<text x="37" y="67.3">VSS</text>
<text x="54" y="69.7" transform="rotate(-90 54 69.7)">VSS</text>
<text x="80.2" y="67.3">VREF</text>
<text x="100.5" y="69.8">AN3</text>
<text x="174.1" y="69.8">LED2</text>
<text x="174.1" y="67.3">LED3</text>
<text x="205.6" y="66.8" transform="rotate(-90 205.6 66.8)">LED1</text>
<text x="207.8" y="66.8" transform="rotate(-90 207.8 66.8)">run</text>
<text x="213.3" y="66.8" transform="rotate(-90 213.3 66.8)">LED2</text>
<text x="215.4" y="66.8" transform="rotate(-90 215.4 66.8)">error</text>
<text x="220.9" y="66.8" transform="rotate(-90 220.9 66.8)">LED3</text>
<text x="223" y="66.8" transform="rotate(-90 223 66.8)">comm</text>
<text x="236.4" y="70.7">U2</text>
<text x="249.1" y="70.7">TCAN330GDR</text>
<text x="39.5" y="77.4">AN4</text>
<text x="39.5" y="74.9">RC0</text>
<text x="39.5" y="72.3">RC1</text>
<text x="100.5" y="72.3">AN4</text>
<text x="100.5" y="74.9">RE0</text>
<text x="100.5" y="77.4">RE1</text>
<text x="166.5" y="77.4">VDD</text>
<text x="174.1" y="74.9">CANRX</text>
<text x="174.1" y="72.3">LED1</text>
<text x="199.5" y="77.4">VSS</text>
<text x="199.6" y="74.1">VSS</text>
<text x="207.2" y="74.1">VSS</text>
<text x="214.9" y="74.1">VSS</text>
<text x="219.9" y="72.3">CANTX</text>
<text x="255.4" y="74.9">VSS</text>
<text x="255.4" y="77.4">CAN_P</text>
<text x="39.5" y="82.5">VREF</text>
<text x="39.5" y="80">AN3</text>
<text x="98" y="82.5">VDD</text>
<text x="100.5" y="80">RE2</text>
<text x="166.5" y="80">VSS</text>
<text x="166.5" y="82.5">RD7</text>
<text x="208.2" y="81.9">C8</text>
<text x="212.2" y="80">CAN_VCC</text>
<text x="215.8" y="81.9">C7</text>
<text x="255.4" y="80">CAN_N</text>
<text x="269.1" y="83.8" transform="rotate(-90 269.1 83.8)">R10</text>
<text x="273.9" y="83.8" transform="rotate(-90 273.9 83.8)">120ohm</text>
<text x="39.5" y="87.6">AN1</text>
<text x="39.5" y="85">AN2</text>
<text x="87.8" y="87.6">CPU_CLK</text>
<text x="98" y="85">VSS</text>
<text x="166.5" y="85">PC_TX2</text>
<text x="166.5" y="87.6">RD5</text>
<text x="208.2" y="86.7">10uf</text>
<text x="215.8" y="86.7">0.1uf</text>
<text x="219.9" y="85">CANRX</text>
<text x="255.5" y="84.3">VSS</text>
<text x="23" y="92.7">Analog</text>
<text x="100.5" y="90.1">CLOCKO</text>
<text x="100.5" y="92.7">RC0</text>
<text x="100.5" y="95.2">RC1</text>
<text x="166.5" y="92.7">MX_RX</text>
<text x="166.5" y="95.2">MX_TX</text>
<text x="166.5" y="90.1">RD4</text>
<text x="204.7" y="94.4">VSS</text>
<text x="212.3" y="94.4">VSS</text>
<text x="23" y="97">SV2</text>
<text x="37" y="100.3">MX_RX</text>
<text x="56.1" y="97">MISC_IO</text>
<text x="72.6" y="100.3">CLOCKO</text>
<text x="78.9" y="96.7">TP1</text>
<text x="87.8" y="97.7">LO_PWR</text>
<text x="98" y="100.3">SCK1</text>
<text x="164" y="97.7">SDO1</text>
<text x="166.5" y="100.3">SDI1</text>
<text x="36.8" y="104.6">VDD</text>
<text x="37" y="102.8">VSS</text>
<text x="37" y="107.9">MX_TX</text>
<text x="72.6" y="105.4">MCLR_SIG</text>
<text x="74.3" y="105.3" transform="rotate(-90 74.3 105.3)">VSS</text>
<text x="77.6" y="107.9">RD7</text>
<text x="98" y="102.8">PC_RX2</text>
<text x="98" y="105.4">RD1</text>
<text x="166.5" y="105.4">RD2</text>
<text x="166.5" y="102.8">RD3</text>
<text x="189.4" y="102.8">VSS</text>
<text x="230" y="107.9">VREF</text>
<text x="37" y="113">SDI1</text>
<text x="37" y="110.4">SDO1</text>
<text x="77.6" y="113">RD5</text>
<text x="77.6" y="110.4">RB5</text>
<text x="238.6" y="112.3">C16</text>
<text x="248.8" y="112.3">C17</text>
<text x="37" y="118">RD3</text>
<text x="37" y="115.5">SCK1</text>
<text x="72.6" y="118">RE2</text>
<text x="77.6" y="115.5">RD4</text>
<text x="134.1" y="120">OK1</text>
<text x="175.2" y="119.7">10uf</text>
<text x="175.2" y="114.9">C10</text>
<text x="182.8" y="119.7">0.1uf</text>
<text x="182.8" y="114.9">C9</text>
<text x="238.6" y="117.2">0.1uf</text>
<text x="248.8" y="117.2">10uf</text>
<text x="37" y="123.1">RD1</text>
<text x="37" y="120.6">RD2</text>
<text x="72.6" y="123.1">RE0</text>
<text x="72.6" y="120.6">RE1</text>
<text x="118.3" y="120.6">MX_RX</text>
<text x="189.4" y="120.6">VDD</text>
<text x="23" y="128.2">Digtal</text>
<text x="56.1" y="128.2">misc-io</text>
<text x="122.1" y="129.2">R1</text>
<text x="150" y="129.2">R3</text>
<text x="167.5" y="127.6">C2</text>
<text x="172.6" y="127.6">CVDD</text>
<text x="174.4" y="127.6">4</text>
<text x="179.3" y="130">VSS</text>
<text x="235.2" y="127.4">VSS</text>
<text x="245.3" y="127.4">VSS</text>
<text x="29.2" y="137.6">VDD</text>
<text x="47.2" y="133.3">+24V</text>
<text x="47.2" y="135.8">0V</text>
<text x="86.5" y="132.8">X1</text>
<text x="118.9" y="135.8">0V</text>
<text x="122.1" y="134">2.2k</text>
<text x="134.1" y="135.8">4N25SM</text>
<text x="150" y="134">1k</text>
<text x="167.5" y="132.4">0.1uf10uf</text>
<text x="225" y="135.1">VSS</text>
<text x="42.7" y="140.9">0V</text>
<text x="52.2" y="138.4">MX_TX</text>
<text x="156.4" y="138.4" transform="rotate(-90 156.4 138.4)">VSS</text>
<text x="164" y="138.4">MX_RX</text>
<text x="164.1" y="142.7">VSSVSS</text>
<text x="174.1" y="140.9">VSS</text>
<text x="191.7" y="140.1">VDD</text>
<text x="199.5" y="142.8">OS1_10MHZ</text>
<text x="217.1" y="140.1">VDD</text>
<text x="70" y="146">MX_RX</text>
<text x="123.4" y="148.5" transform="rotate(-90 123.4 148.5)">VSS</text>
<text x="134.1" y="145.3">OK2</text>
<text x="164" y="146">MX_TX</text>
<text x="195.5" y="147.9">C3</text>
<text x="23" y="150.3">CANBUS</text>
<text x="29.4" y="151.1" transform="rotate(-90 29.4 151.1)">CAN_PWR</text>
<text x="35.7" y="151.1" transform="rotate(-90 35.7 151.1)">CAN_PWR</text>
<text x="39.5" y="153.6">CAN_VCC</text>
<text x="86.5" y="154.4">GLX-S-88M</text>
<text x="122.1" y="154.6">R4</text>
<text x="195.5" y="152.7">0.1uf</text>
<text x="39.5" y="158.7">VSS</text>
<text x="39.5" y="161.2">CAN_N</text>
<text x="39.5" y="156.1">CAN_P</text>
<text x="77.6" y="160.6">IC2</text>
<text x="118.3" y="161.2">MX_TX</text>
<text x="122.1" y="159.4">470ohm</text>
<text x="134.1" y="161.2">4N25SM</text>
<text x="157.8" y="160.5">0V</text>
<text x="199.5" y="161.2">OSC-OE-CFPS-72</text>
<text x="222.4" y="156.1">CPU_CLK</text>
<text x="23" y="166.3">CANBUS</text>
<text x="56.1" y="162.5">V+</text>
<text x="77.6" y="163.1">7805TV</text>
<text x="98.9" y="162.4">ZENER</text>
<text x="102.2" y="164.6">5.6V</text>
<text x="103" y="166.3">VDD</text>
<text x="150" y="167.1">2.2k</text>
<text x="150" y="162.3">R2</text>
<text x="192" y="165.5">VSS</text>
<text x="33.2" y="170.1">V+</text>
<text x="36.2" y="172.5">24vdc power</text>
<text x="49.8" y="168.1">VSS</text>
<text x="63.4" y="173">10uf</text>
<text x="63.4" y="168.2">C15</text>
<text x="73.6" y="173">0.1uf</text>
<text x="73.6" y="168.2">C14</text>
<text x="101.5" y="173">0.1uf</text>
<text x="101.5" y="168.2">C12</text>
<text x="111.7" y="173">10uf</text>
<text x="111.7" y="168.2">C13</text>
<text x="122.6" y="169.7" transform="rotate(-90 122.6 169.7)">+24V</text>
<text x="32" y="185.8">VSS</text>
<text x="59.9" y="183.3">VSS</text>
<text x="70.1" y="183.3">VSS</text>
<text x="82.8" y="183.3">VSS</text>
<text x="98" y="183.3">VSSVSSVSS</text>
</g>
<g font-size="2.1" fill="#808080">
<text x="44.4" y="23.7">6</text>
<text x="44.4" y="28.8">4</text>
<text x="44.4" y="26.3">5</text>
<text x="44.4" y="33.9">2</text>
<text x="44.4" y="31.4">3</text>
<text x="44.4" y="36.4">1</text>
<text x="73.6" y="41.5">2</text>
<text x="80.5" y="41.5">1</text>
<text x="240" y="41.5">3</text>
<text x="240" y="39">4</text>
<text x="240" y="46.6">1</text>
<text x="240" y="44">2</text>
<text x="57.3" y="57.9">VREF_PWR-1</text>
<text x="112.2" y="56.7">1</text>
<text x="112.2" y="59.3">2</text>
<text x="118.1" y="57.9">MCLR/VPP/RE3</text>
<text x="137.6" y="57.9">RB7/ICSPDAT</text>
<text x="156.2" y="56.7">40</text>
<text x="156.2" y="59.3">39</text>
<text x="29.2" y="64.4">10</text>
<text x="57.3" y="60.4">VREF_PWR-2</text>
<text x="112.2" y="61.8">3</text>
<text x="112.2" y="64.4">4</text>
<text x="118.1" y="60.4">RA0</text>
<text x="118.1" y="62.9">RA1</text>
<text x="118.1" y="65.5">RA2</text>
<text x="137.6" y="60.4">RB6/ICSPCLK</text>
<text x="147.3" y="62.9">RB5</text>
<text x="147.3" y="65.5">RB4</text>
<text x="156.2" y="61.8">38</text>
<text x="156.2" y="64.4">37</text>
<text x="29.2" y="72">7</text>
<text x="29.2" y="69.4">8</text>
<text x="29.2" y="66.9">9</text>
<text x="112.2" y="66.9">5</text>
<text x="112.2" y="69.4">6</text>
<text x="112.2" y="72">7</text>
<text x="118.1" y="68">RA3</text>
<text x="118.1" y="70.6">RA4</text>
<text x="147.3" y="68">RB3</text>
<text x="147.3" y="70.6">RB2</text>
<text x="156.2" y="66.9">36</text>
<text x="156.2" y="69.4">35</text>
<text x="156.2" y="72">34</text>
<text x="29.2" y="77.1">5</text>
<text x="29.2" y="74.5">6</text>
<text x="112.2" y="74.5">8</text>
<text x="112.2" y="77.1">9</text>
<text x="118.1" y="73.1">RA5</text>
<text x="118.1" y="75.6">RE0</text>
<text x="147.3" y="73.1">RB1</text>
<text x="147.3" y="75.6">RB0</text>
<text x="156.2" y="74.5">33</text>
<text x="156.2" y="77.1">32</text>
<text x="226.5" y="74.5">1</text>
<text x="226.5" y="77.1">2</text>
<text x="232.3" y="75.6">TXD</text>
<text x="244" y="75.6">S</text>
<text x="250.1" y="74.5">8</text>
<text x="250.1" y="77.1">7</text>
<text x="29.2" y="82.1">3</text>
<text x="29.2" y="79.6">4</text>
<text x="111" y="79.6">10</text>
<text x="111.2" y="82.1">11</text>
<text x="118.1" y="78.2">RE1</text>
<text x="118.1" y="80.7">RE2</text>
<text x="118.1" y="83.3">VDD_1</text>
<text x="144.6" y="78.2">VDD_2</text>
<text x="144.8" y="80.7">VSS_2</text>
<text x="147.2" y="83.3">RD7</text>
<text x="156.2" y="79.6">31</text>
<text x="156.2" y="82.1">30</text>
<text x="226.5" y="79.6">3</text>
<text x="226.5" y="82.1">4</text>
<text x="232.3" y="78.2">GND</text>
<text x="232.3" y="80.7">VCC</text>
<text x="232.3" y="83.3">RXD</text>
<text x="239.4" y="78.2">CANH</text>
<text x="239.4" y="83.3">SHDN</text>
<text x="239.8" y="80.7">CANL</text>
<text x="250.1" y="79.6">6</text>
<text x="250.1" y="82.1">5</text>
<text x="29.2" y="87.2">1</text>
<text x="29.2" y="84.7">2</text>
<text x="111" y="84.7">12</text>
<text x="111" y="87.2">13</text>
<text x="111" y="89.8">14</text>
<text x="118.1" y="85.8">VSS_1</text>
<text x="118.1" y="88.3">RA7</text>
<text x="147.2" y="85.8">RD6</text>
<text x="147.2" y="88.3">RD5</text>
<text x="156.2" y="84.7">29</text>
<text x="156.2" y="87.2">28</text>
<text x="156.2" y="89.8">27</text>
<text x="111" y="92.3">15</text>
<text x="111" y="94.8">16</text>
<text x="118.1" y="90.9">RA6</text>
<text x="118.1" y="93.4">RC0</text>
<text x="118.1" y="96">RC1</text>
<text x="147.2" y="90.9">RD4</text>
<text x="147.2" y="93.4">RC7</text>
<text x="147.2" y="96">RC6</text>
<text x="156.2" y="92.3">26</text>
<text x="156.2" y="94.8">25</text>
<text x="29.2" y="99.9">10</text>
<text x="62.2" y="99.9">10</text>
<text x="111" y="97.4">17</text>
<text x="111" y="99.9">18</text>
<text x="118.1" y="98.5">RC2</text>
<text x="118.1" y="101">RC3</text>
<text x="147.2" y="98.5">RC5</text>
<text x="147.2" y="101">RC4</text>
<text x="156.2" y="97.4">24</text>
<text x="156.2" y="99.9">23</text>
<text x="29.2" y="107.5">7</text>
<text x="29.2" y="105">8</text>
<text x="29.2" y="102.5">9</text>
<text x="62.2" y="107.5">7</text>
<text x="62.2" y="105">8</text>
<text x="62.2" y="102.5">9</text>
<text x="111" y="102.5">19</text>
<text x="111" y="105">20</text>
<text x="118.1" y="103.6">RD0</text>
<text x="118.1" y="106.1">RD1</text>
<text x="147.2" y="103.6">RD3</text>
<text x="147.2" y="106.1">RD2</text>
<text x="156.2" y="102.5">22</text>
<text x="156.2" y="105">21</text>
<text x="29.2" y="112.6">5</text>
<text x="29.2" y="110.1">6</text>
<text x="62.2" y="112.6">5</text>
<text x="62.2" y="110.1">6</text>
<text x="193.5" y="110.1">3</text>
<text x="193.5" y="112.6">4</text>
<text x="199.3" y="111.2">ENABLE</text>
<text x="199.3" y="113.7">IN</text>
<text x="212.9" y="113.7">OUT_S</text>
<text x="213.1" y="111.2">OUT_F</text>
<text x="224.7" y="110.1">6</text>
<text x="224.7" y="112.6">5</text>
<text x="29.2" y="117.7">3</text>
<text x="29.2" y="115.2">4</text>
<text x="62.2" y="117.7">3</text>
<text x="62.2" y="115.2">4</text>
<text x="212.8" y="118.8">GND_F</text>
<text x="224.7" y="117.7">1</text>
<text x="29.2" y="122.8">1</text>
<text x="29.2" y="120.2">2</text>
<text x="62.2" y="122.8">1</text>
<text x="62.2" y="120.2">2</text>
<text x="132" y="122.8">1</text>
<text x="146.6" y="122.8">6</text>
<text x="146.6" y="125.3">5</text>
<text x="212.7" y="121.3">GND_S</text>
<text x="224.7" y="120.2">2</text>
<text x="132" y="130.4">2</text>
<text x="146.6" y="130.4">4</text>
<text x="81.2" y="132.9">1</text>
<text x="81.2" y="135.5">2</text>
<text x="81.2" y="138">3</text>
<text x="81.2" y="140.5">4</text>
<text x="81.2" y="143.1">5</text>
<text x="31.6" y="145.6" transform="rotate(-90 31.6 145.6)">2</text>
<text x="81.2" y="145.6">6</text>
<text x="81.2" y="148.2">7</text>
<text x="132" y="148.2">1</text>
<text x="146.6" y="148.2">6</text>
<text x="196" y="145.6">4</text>
<text x="200.2" y="146.7">VDD</text>
<text x="209.7" y="145.5">CON</text>
<text x="217.1" y="145.6">1</text>
<text x="29.2" y="155.8">3</text>
<text x="29.2" y="153.2">4</text>
<text x="31.6" y="152.6" transform="rotate(-90 31.6 152.6)">1</text>
<text x="81.2" y="150.7">8</text>
<text x="132" y="155.8">2</text>
<text x="146.6" y="155.8">4</text>
<text x="146.6" y="150.7">5</text>
<text x="196" y="155.8">2</text>
<text x="217.1" y="150.7">3</text>
<text x="29.2" y="160.9">1</text>
<text x="29.2" y="158.3">2</text>
<text x="200.2" y="156.9">VSS</text>
<text x="209.7" y="156.9">OUT</text>
<text x="76.1" y="165.9">1</text>
<text x="80" y="167.1">VI</text>
<text x="87.4" y="167.1">VO</text>
<text x="93.2" y="165.9">3</text>
<text x="83.2" y="170.6">GND</text>
<text x="84.9" y="172.9" transform="rotate(-90 84.9 172.9)">2</text>
<text x="39.5" y="174.7">24VDC_PWR-1</text>
<text x="39.5" y="177.2">24VDC_PWR-2</text>
</g>
</svg>
